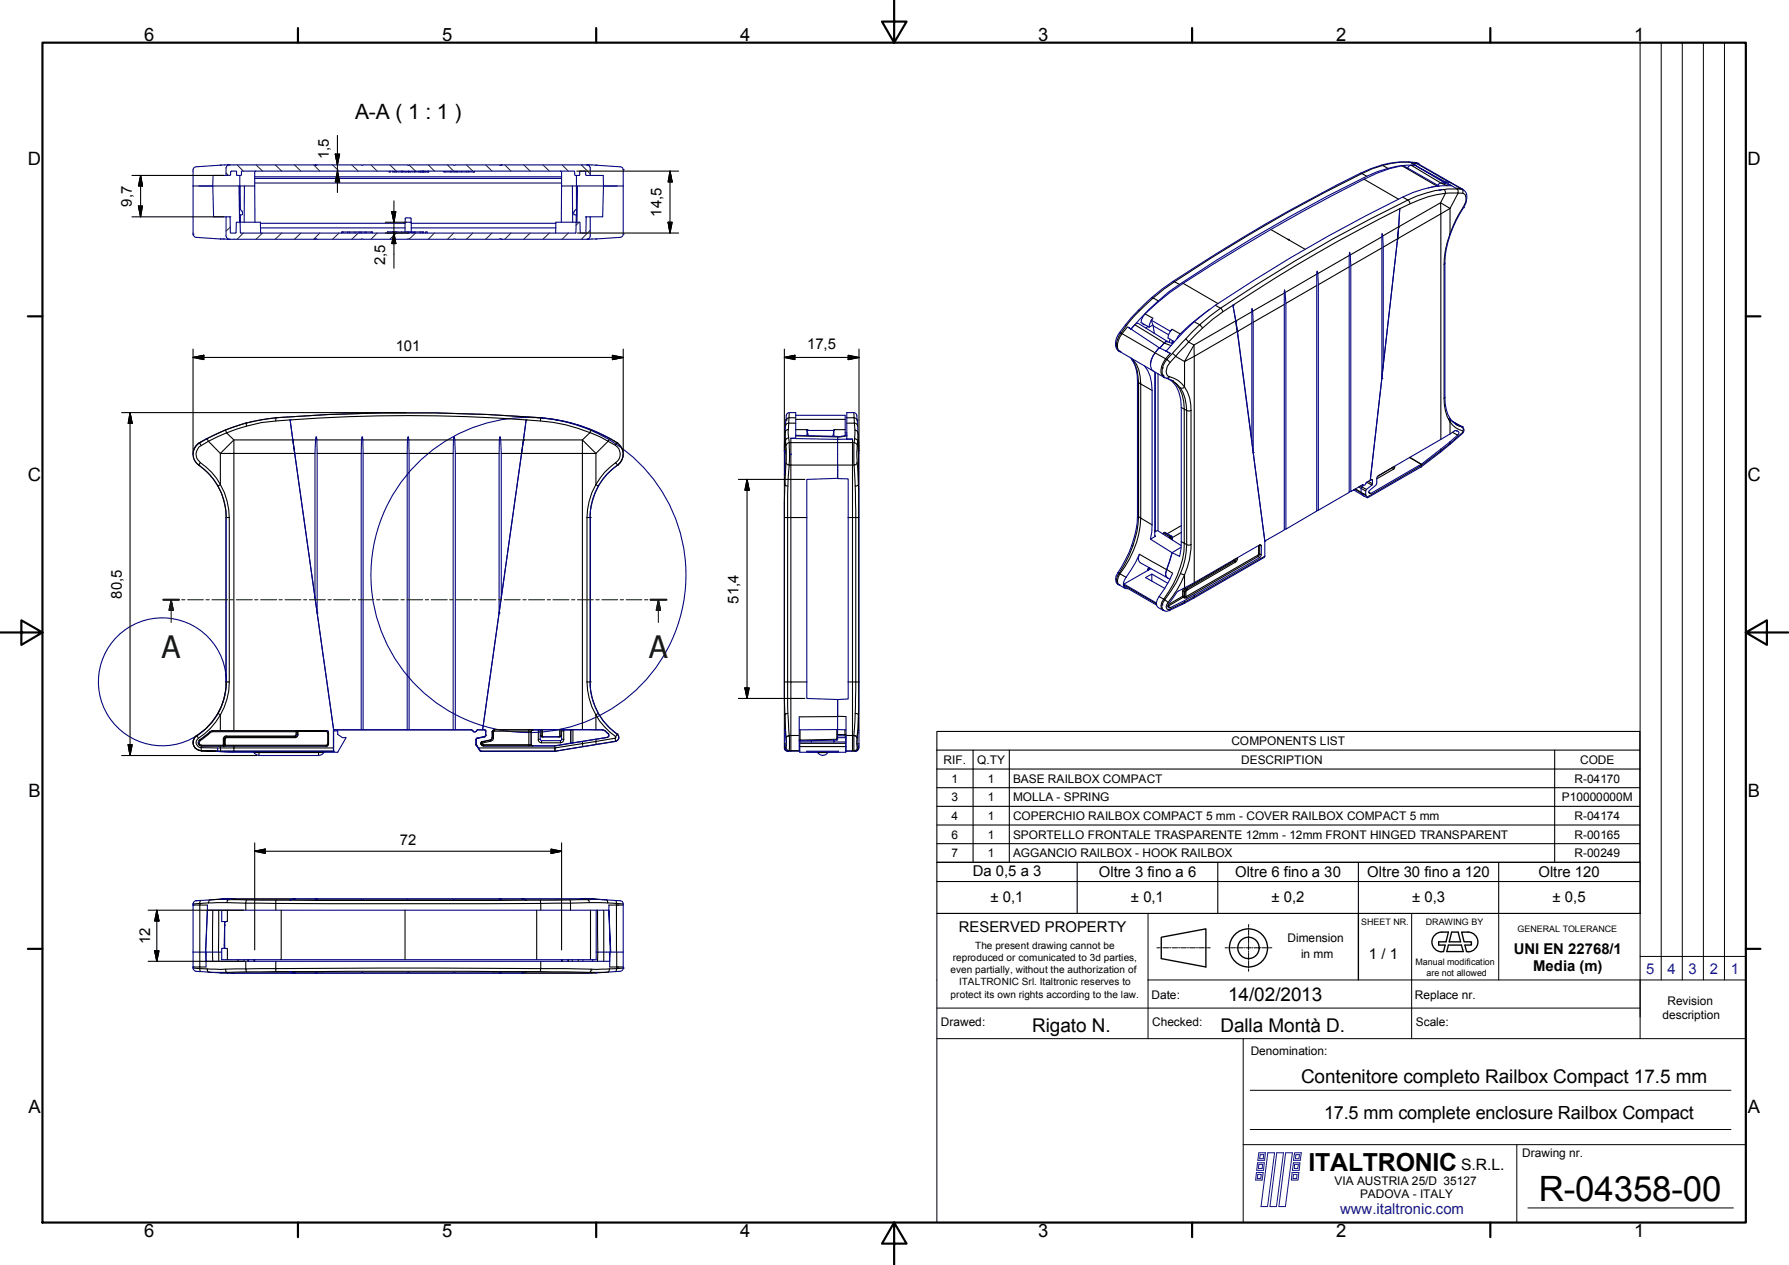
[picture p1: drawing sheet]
<svg xmlns="http://www.w3.org/2000/svg" width="420mm" height="297mm" viewBox="0 0 420 297" stroke-linecap="round" stroke-linejoin="round" font-family="sans-serif">
<!-- layer: Spigoli tangenti visibili(ISO) -->
<g fill="none" stroke="#000" stroke-width=".25">
<path d="M324.4 38.8h.3M324.7 38.8l-2.4 .8-2.5 1.2-.3-.1M324.7 38.8l1.2 .7M327.5 38.1l.3 .1M329.2 38.9l8.2 4.8M330.7 38l.2 .1M331.4 38.8l7 4.2 1.5 .6M331.5 38.3l1.2 .1M332.3 38.1l.2 .1M332.5 38.2l-1.6-.1a16.3 16.3 0 0 0-6.2 .7M332.5 38.2l.2 .2M332.5 38.2l.4 .1"/>
<path d="M332.7 38.4l.5 .1M332.7 38.4l7.7 4.4M298.4 53.9l8.1 4.6M302.6 56.3h.1M316.9 60l-7.4 4.2M320.4 42.1l8.1 4.7M321 41.4l-1.2-.6a375.7 375.7 0 0 0-44 25.4l-.3-.1M324.5 55.6l-7.4 4.3M324.5 58.2l-7.3 4.2M328.2 56.1h.1M328.5 53.3l-.3 2.8M328.5 53.3h.1"/>
<path d="M331.2 47.9l-.3-.7-.3-.2a340 340 0 0 0-44 25.4l.6 .8M338.3 47.6l1.2-2.2a28.1 28.1 0 0 0-10.8 3.6 345 345 0 0 0-43.9 26l-2.4 2.1-3.3 3.2M338.3 47.6l-13.6 7.8M338.3 47.6l.1 2.6M338.3 47.6l2.3 1.3M338.4 50.2l-13.5 7.8M338.4 50.2v53M340.6 54.9a20.2 20.2 0 0 0-1.4 7.2M340.6 48.9v6M340.6 48.9l-2.2 1.3M340.6 42.8l2.4 1.4M340.7 54.8l-.1 .1"/>
<path d="M341.9 44.2h1.1M342.1 44.4l.3 .2 .1 .7-3 .1-.3-.9M343 44.2l.4 .2M343 44.2l.3 .2M343.3 44.4l.2 .2v.8a1.53 1.53 0 0 1 .7 2.1l-.5 1.1M343.3 44.4a22.5 22.5 0 0 0-12.7 2.6l-1.2-.7M343.3 44.4l.4 .2M343.5 45.4l-1-.1-1.9 3.6M343.7 48.6a25.6 25.6 0 0 0-3.1 6.3M343.7 48.6v.2M262.9 78.2h.4M263.3 78.2l-.5 .6a3.4 3.4 0 0 0-.3 3.4l.3 .3"/>
<path d="M263.3 78.2l.2 .1M263.5 78.3a4.2 4.2 0 0 0-.9 3.9l.5 .4M263.5 78.3l10.2 6M264.3 76.3l.3 .1M264.8 76.8l-1.3 1.5M266.5 76.2l6.9 4.3M267.7 72.9l-2.5 2.7-1.9 2.6M268.9 73.7l1.9 1M270.4 69.9l.4 .1-3.1 2.9h-.4M275.1 77.5v.1M275.3 77.3l1.9 1.1M277 66.8l-1.2-.6-2.5 1.7-2.5 2.1 1.2 .7"/>
<path d="M277.9 66.5l8.2 4.8M278.4 79.6l-3.1 3.4 .8 .7M280.5 75.6l1.2 .6-3.3 3.4 .7 .7M285.4 71.7l1.2 .7-4.9 3.8 .7 .9M290.2 75.4l-9.8 5.6-1.3-.7M290.2 75.4l.4 2.4M290.6 77.8l-10.1 5.9M294 73.2l-3.8 2.2M294 75.9l-3.4 1.9M301.6 68.8l-7.4 4.3M301.6 71.5l-7.3 4.2M309.2 64.4l-7.4 4.3"/>
<path d="M309.2 67l-7.2 4.2M316.9 62.7l-7.3 4.2M339.2 62.1v31.5M339.3 61.8l-.1 .3M57.7 99.4h.1M57.7 99.4l-4.7 1.6 .2 .6M64.8 98.1h.1M64.8 98.9v-.8a406.8 406.8 0 0 1 62.2 0l-.1 .8M64.8 98.1l-3.6 .5-3.5 .8 .2 .7M127 98.1h.1M127 98.1a40.2 40.2 0 0 1 17.8 5.8M184.5 98.9l.4-.7 .4-.1-.1 1.3h1.7"/>
<path d="M185.4 96.9l-.1 1.2h1.6M186.9 98.5h11.6M200.5 96.9l.1 1.2h-1.7M201.4 98.9l-.4-.7-.4-.1 .1 1.3h-1.8M262.8 82.5h.1M265.7 84.1a9 9 0 0 1 1.7 5.7l-.3-.3M265.9 84.5l.2 .1M266.1 84.4a8.2 8.2 0 0 1 1.8 5.8l2.7 1.5M273 86.4h.1M273.4 80.6l1.6 .5M273.7 84.3a4 4 0 0 0-.8 3.8l.4 .5M273.7 84.3l.3 .1a4.3 4.3 0 0 0-1 3.6l.6 .7"/>
<path d="M274.6 88.4a5.9 5.9 0 0 1 3.6 2.5M274.6 88.4l-.2 .4h-.4M274.8 83l-1.1 1.3M275.1 89.3a7.3 7.3 0 0 1 3 6.8l-.7-.4M275.3 83l-1.3 1.4 .8 .7M275.3 89.4l1.9 1.7h.7l.3-.2M276.1 83.7a5.7 5.7 0 0 0-2.2 3.5 1.17 1.17 0 0 0 .7 1.2M276.1 83.7l2.1 1.2v6M277.2 91.1a10.1 10.1 0 0 1 1.5 5.3l.3 .1 .7-.1M278.2 90.9a9 9 0 0 1 1.5 5.5M279.1 80.3l-3 3.4M279.7 96.4v31.5"/>
<path d="M280.4 81l.1 2.7-2.3 1.2zM280.5 83.7v53.1M339.2 93.6a9.7 9.7 0 0 0 1.4 5.4M339.3 93.3l-.1 .3M340.2 98.4h.1M340.6 99a5.7 5.7 0 0 0 3.1 2.3l-.2 .2M340.6 99v2.9M340.6 98.3v.7M341 98.9l2.1 1.2-1.2-.5M342 99.7l1.3 .6M46.7 109.2a14.9 14.9 0 0 1 4.5 5l.6-.4M46.7 109.2h.1"/>
<path d="M46.9 103.9a3 3 0 0 0-.2 5.2l.4-.5M46.9 103.9h.1M47.1 108.6a14.4 14.4 0 0 1 4.7 5.2M48.6 103l-1.7 .9 .3 .7M49 103.6l-1.8 1a2.36 2.36 0 0 0-.1 4M49 103.6l2.8 2.9M51.2 114.2a15.4 15.4 0 0 1 1.9 7.3M51.8 106.5l3.1-3.2v3.2h19.1M51.8 113.8a16.2 16.2 0 0 1 2 7.7M51.8 106.5h3.1v65.1M51.8 106.5v7.3M53 101l-4.4 2 .4 .6"/>
<path d="M53.2 101.6a41.6 41.6 0 0 1 14.9-3 369 369 0 0 1 61.8 .6l2.9 .5 5.8 1.9-1.8 1.7 3.2 3.2 2.8-2.9 1.7 1M53.2 101.6l1.7 1.7h13.9M53.2 101.6l-4.2 2M68.8 103.3h.1M68.8 103.3h5.3M68.8 103.3l.4 3.2M69.2 106.5h.1M74.4 103.3h10.5M74.5 106.5h10.3M85.2 103.3h10.5M85.3 106.5h10.3M96 103.3h10.5"/>
<path d="M96.1 106.5h10.3M106.8 103.3h10.5M106.9 106.5h10.3M117.6 103.3h5.3M122.5 106.5h.1M122.9 103.3h.1M122.9 103.3h13.9v3.2h-19.1M122.9 103.3l-.4 3.2M138.8 100.9l-.2 .7 2.4 1 1.8 1 .3-.7M140 113.8a16.2 16.2 0 0 0-2.1 7.7M140 113.8v-7.3h-3.2v64.8M140 113.8l.5 .3a19.1 19.1 0 0 0-1.9 7.4"/>
<path d="M140 113.8a15.1 15.1 0 0 1 4.6-5.2l.4 .7a14.5 14.5 0 0 0-4.5 4.9M144.8 103.9h.1M144.8 103.9a3.2 3.2 0 0 1 .2 5.4M144.8 103.9l-.3 .7a2.41 2.41 0 0 1 .1 4M145 109.3h.1M184.2 111.4h.1M184.2 105.7h.1M184.3 110.9v.5M184.3 106h.1M184.3 106.3h.1M184.3 110.9h.1M184.3 111.3h.1"/>
<path d="M184.3 105.8v-.1v.3M184.3 106v4.9M184.3 111.4h.1M184.3 102.9v10.9l.4-5.6-.2-4.7M184.5 100.1l.3-.7h.4v1.4M184.5 103.5l-.1-1a1.18 1.18 0 0 1 .8-1.7l-.1 1 .3 2.1M184.5 103.5l-.2 2.5M185 114.2l-.6-.2-.1-.2-.1 7.7M185.2 102.8l-.4 .1-.3 .6M185.4 103.9l-.4 .2-.4 .5M185.4 103.9v5.3l-.4-.1-.4-.5M185.7 102.9v1h-.3"/>
<path d="M186.9 102.3l9.8 .3M186.9 100.9h2.6M195.9 100.9h2.6M198.9 102.3l-2.2 .4M200.2 103.1v.8h.4v5.3l.6-.3 .1-.3M200.7 103l-.1 .9 .4 .2 .4 .5M200.8 101a.93 .93 0 0 1 .7 1.2l-.1 1.4v-.3l-.7-.3zM200.9 114.2l.1 7.3h-.8v38.6h1.5M201.3 108.6l.3 5.2M201.4 103.6l-.2 2.4 .1 2.6M201.4 100.1l-.4-.7h-.3l.1 1.6M201.4 103.6l.2 2.9h.1"/>
<path d="M201.6 113.8l-.7 .4-.3-5h-14.9v-5.3h14.5v17.6h-1M201.6 113.8l.1 7.7M201.6 103.3v10.5M318.2 114.9l2.6 1.4M318.3 114.8l2.4 1.4M319.1 114.3l1.6 1M319.5 114.1l1.4 .8M320 113.8l.2 .1M321 113.2l1.2 .7M321.4 113l.9 .6M321.4 115.6l.5 .3M322.1 112.6l.2 .1"/>
<path d="M327.1 109.8l.2 .4M327.1 109.8l-3.6 2.1M327.1 109.7v.1M327.2 109.7l-.1 .1M327.3 110.2l-4 2.2M327.4 109.5l.1 .3-.2 .4M331 107.4l2.8 1.6M331.1 107.4l2.7 1.6M333.8 109.3l-.2 .4M333.8 109.3l-12.7 7.4M333.8 109.3h.1M333.8 109.3v.4"/>
<path d="M338.4 105.5v.3l-4.6 3.5M340.5 104.4l.1-.3-2.2 1.7-.1 .4M341.1 101.5l1.2 .7M343.2 100.1l.1 .2M343.3 100.3l.3 .2v.7M343.3 100.3h.2M343.5 101.5l-2.9 2.6v-.4M343.5 101.5v.3M53.1 121.5h.1M53.8 121.5h-.7v38.6M53.8 121.5v38.6M137.9 121.5h.7v38.6h-.7"/>
<path d="M137.9 121.5v38.6M138.6 121.5h.1M185 121.5h.7v38.6h-.7zM189.5 121.5h-3.8v-12.3h-.3l-.4 6.7v5.6h-.8v38.6h.8M201.7 121.5h-.7v40.7l-.5 10.5M201.7 121.5v38.6M262.5 134.5l.3 .1M262.8 134.6a1.95 1.95 0 0 0-.2 2.6M262.8 134.6l.2 .1M263 134.7a2.03 2.03 0 0 0-.2 2.6M263 134.7l1.5 .9M264 137.4l7.6 4.4"/>
<path d="M265.8 128l.3 .2M267.1 121.1l.3 .2M267.4 121.3a26.1 26.1 0 0 1-4.6 13.3M267.4 121.3v-31.5l.5 .4v31.5M267.4 121.3l.5 .4M267.6 130.2l6.4 3.6M267.9 121.7a22.2 22.2 0 0 1-4.9 13M267.9 121.7l2.7 1.5M269.6 133.8v.2M269.6 133.7v.1M269.8 133.3l-.2 .5M269.8 133.3v.1"/>
<path d="M269.9 133.3h-.1M270 133.3l-.3 .2M271.2 125.8l.2 .1M271.2 124.5l.1 .1M273.2 125.1l1.6 1M273.5 125l1.5 1-.2 .1M274 133.7l1.4 .9M274.8 126.1l.2 .1v.3h-.1M274.8 126.1l-.2 .2M275.2 125.9l-.2 .1 .3 .3M275.3 126.3l-.3 .2M275.3 126.3v.4"/>
<path d="M275.3 126.2v.1M277.2 134.7l1 .3M277.4 123.4l-3.3 1.9M277.4 125l-2.1 1.2M277.4 127.2l.7 .4M277.7 138.8v1.2l-3.3 2M278.1 138.2l-.4 .6M278.1 138.8l.2 .1v1.2l-.2-.1zM278.1 127.6a22.9 22.9 0 0 1-4.8 13.1M278.1 127.6v-31.5l.6 .3v31.5M278.1 127.6l.6 .3M278.2 135a43.9 43.9 0 0 1-4.3 7.2 .62 .62 0 0 0 .1 .7 .62 .62 0 0 0 .8 .2"/>
<path d="M278.2 135v3M278.3 138l.1 .2-.3 .6h-.4M278.6 138.4l.2 .2M278.6 138.4l-.3 .5h.2M278.7 127.9a20.6 20.6 0 0 1-5.1 12.9M278.7 127.9l.3 .1 .7-.1M278.8 138.6l-.3 .3M279.7 127.9a19.2 19.2 0 0 1-1.5 7.1M290 131.7l.1 .3M290 131.7l-.2-.1-11.4 6.6 .2 .2M290 131.7l-11.4 6.7M290.1 131.3l-.3 .3-.1-.1"/>
<path d="M290.1 132l-11.3 6.6M290.3 131.2h.3M290.3 131.2l-.3 .5M290.3 131.1v.1M290.6 131.2l-.1 .4-.4 .4M290.6 131v.2M295.3 130.4l-16.8 9.7v-1.2M295.6 130.1l-.3 .3M295.6 130.1h.2l-.1 .3-.2 .3-.2-.3M295.6 128.1v2M295.8 127.9h.1M295.8 130.9l-.3-.2-16.8 9.7"/>
<path d="M296.2 128.1l-.4-.2v2.2l.4 .2M297.1 130.6l-16.6 9.5v-.4M272.2 140.1l1.1 .6M273.3 140.7a1.87 1.87 0 0 0-.3 2.5M273.3 140.7l.3 .1M273.6 140.8a1.71 1.71 0 0 0-.3 2.6M273.6 140.8l.7 .7M274.3 142.4h.1M274.8 143.1l-.2 .3M277.7 140h.4l-.2 .3zM278.1 140.4l.2-.3h.2l.2 .3M278.1 140.4l-.2-.1-3.6 2.1 .6 .3"/>
<path d="M278.1 140.4h.6M278.2 141.4l-3.4 1.7M278.2 141.4l-.1 .3M278.2 141v.4M280.4 140.4l.1-.3-2.3 1.3M46.2 172.7a1.94 1.94 0 0 0-.8 2.1 1.94 1.94 0 0 0 1.8 1.5M46.2 172.7a1.88 1.88 0 0 0-.8 2.1 1.88 1.88 0 0 0 1.8 1.4v-.6M46.2 172.7h.1M46.2 172.7l.4 .6M46.9 173.7a.79 .79 0 0 0-.3 .9 .79 .79 0 0 0 .7 .6M46.9 173.7l.2 .2-.3 .3v.3l.2 .4 .4 .1M46.9 173.7h.1"/>
<path d="M47.2 175.6h4.6v.8M47.2 176.3l4 .1zM47.2 176.3h.1M47.4 175v.2h5.1M49.3 171.9l-2.3 1.8M49.4 172l-2.3 1.9M50 171.6v.2h19.5v-.2l.3 .2M50 171.6l-.7 .3 .1 .1 .6-.2M50 171.6h.1M51.2 167.5l.6 .4M51.2 176.4h27.2M51.8 175.2v.4h3.1v.8"/>
<path d="M51.8 167.9a16.6 16.6 0 0 1-5.4 5.7 1.19 1.19 0 0 0-.2 1.3 1.19 1.19 0 0 0 1 .7M51.8 167.9v3.7M52.5 173.5v1.5h-5.1M52.5 175.2h.4M52.5 175.2h.1M52.5 173.5h.1v1.5v-1.5M52.6 175h.3v.2h23.7M52.6 175l-.1 .2M52.6 175h-.1v.2M52.6 173.5h.3M52.9 173.5v1.5h23.7M53.1 160.1a14.6 14.6 0 0 1-6.9 12.6"/>
<path d="M53.1 160.1h.1M53.1 160.1h.7M53.1 172.8a.66 .66 0 0 0-.6 .7M53.1 173.2l-.2 .3M53.1 173l-.3 .2-.2 .3M53.1 172.8v.2h16.2v-.2M53.1 173.2v-.2h16.2v.2M53.1 173h.1M53.1 172.8h16.2M53.1 173.2h16.2M53.8 160.1a14.5 14.5 0 0 1-2 7.8M54.9 175.2v.4h23.4"/>
<path d="M60.8 176.6l-1.2 .1M60.8 177.4v-.7h14v.7M69.3 173h.1M69.5 172.5l-.2 .3M69.5 171.8h.3v.7h-.3zM69.6 171.6h-19.6M69.6 171.6h.4M69.6 171.6l.2 .2 .2-.2M69.8 171.8h.1M69.8 172.5l-.5 .5M69.8 172.5h.1M70 171.6h6.6"/>
<path d="M70 172.5a.66 .66 0 0 1-.7 .7M74.8 176.6l1.3 .1M76.6 171.8h-6.6v.7h-.2v-.7M76.6 171.8l.4 .3M76.6 171.6l.4 .2 .2 .3M76.6 175.2h.1M76.6 171.6v.2M76.6 175v.2M77 174.7l-.4 .3M77 172.1v2.6M77 172.1h.2M77.2 172.1v2.6h-.2"/>
<path d="M77.2 174.7l-.2 .4-.4 .1M110.7 171.4h.1M111 171.6h.1M111.8 173.7h.1M111.8 174.8h.1M111.8 175h.1M111.9 171.6h.1M111.9 174.9v.1M112 173.3h.1M112 173.3l.1 .1M112.1 171.4h.1M112.4 175.6h17.9"/>
<path d="M112.8 176.4h17.6M112.9 174.7l.2 .3M113.1 174.2l.1 .3-.2 .1M113.1 174.2h.1M113.1 174.2l-.2 .2 .1 .3M113.4 174.7l-.2 .2 .3 .2v-.2h10.7v.2M113.4 174.7l.1 .2M113.7 171.4h.1M113.8 173h.1M114 172.6h.1M114 172.6l.1 .1M114.1 171.6l-.1 .1"/>
<path d="M115.3 174l-2.1 .5 .2 .2M115.3 174l-.1-.2-2.1 .4M115.6 173.2l.3 .1M115.9 173.3l-.1 .5-.5 .2M115.9 173.3v-1.4h-.3v1.4l-.1 .3-.3 .1M116.1 171.3v.4h8.1v-.3M116.1 171.7l-.2 .2M124.2 171.4h.8M124.2 175.1l-10.7 .1M124.2 175.1h.8M124.2 171.4h-8.1l-.5 .4M124.8 171.8v3"/>
<path d="M125 171.4h.1M125 171.4l-.3 .3h-.5v3.2l.5-.1 .3 .3M125 175.1h.1M126.4 173.6a.76 .76 0 0 0 .8 .8M126.4 171.4v2.2M126.4 171.6h.5M126.4 173.6h.5M127.1 172.7l.2 .3M127.1 171.4v1.3M127.1 172.7l-.1 .1M127.2 174.4h4.4M127.2 173.9v.5"/>
<path d="M127.3 173h4.2M127.4 171.4l-.1 1.6M130.2 175.1v.1M130.3 175.6h.1M130.3 176.4h.1M130.3 175.1v.1M130.3 175.6v.8M130.4 176.4h.1M131.4 171.4v1.6l.4-.3M131.6 173.9v.5M131.8 171.4v1.3M131.8 172.7v.1"/>
<path d="M131.9 171.6h.5M131.9 173.6h.5M132.4 173.6a.76 .76 0 0 1-.8 .8M132.4 171.4v2.2M134 171.4v3.1M134.6 171.4v3M136.8 174.1v.5l-6.5 1M137.9 160.1a16.2 16.2 0 0 0 2.1 7.8M138.6 160.1a16.3 16.3 0 0 0 1.9 7.5l-.5 .3M138.6 160.1h.1M140 174.1l-3.2 .5 .1 .7-6.5 1.1-.1-.8M140 174.1v.7l-3.1 .5"/>
<path d="M140 167.9a15.7 15.7 0 0 0 4.6 5.1l.1 .2-.2 .1M140 167.9v3.5M140 173.6v.5M140.5 167.5l1.2 1.8 1.6 1.7 1.7 1.4M141.5 171.4h.1M142.2 171.6v.1M142.6 173.2h.1M142.8 172.3h.1M144.5 173.3l.1 .7M144.5 173.3l-4.5 .8M144.6 174l-4.6 .8M144.6 174v.1"/>
<path d="M145 172.4h.1M145 172.4l.3 .4 .1 .5-.4 .5-.4 .2M145 172.4l-.4 .6M184.2 160.1l.1 7.8 .1-.2 .6-.2M184.2 175.6l.5 .7 .3 .1M184.2 174.7h.5M184.2 171.9h.3M184.3 171.4v-3.5l.4 5.4v-.3l.7-.3v3.6M184.3 175.2v.4h.3M184.7 173.3l-.1 2.2a.83 .83 0 0 0 .8 .8M185 160.1v5.7l.4 6.9h.3v-12.6h3.8M185 172.8h.1"/>
<path d="M185.4 176.3l-.3 .1M187.7 176.3h-2v.1M187.7 172.7h-2v3.6h-.3M187.8 175.3h10.8M187.8 174.5h10.8M187.9 173.8h.1M187.9 171.4v2.4h-.2M187.9 173.8l-.2 .2M192 176.7h2.4M196.5 171.3v2.3l-8.6 .2M196.7 168.3h-9M196.7 173.6h-.2v.2"/>
<path d="M196.7 172.5h1.7v.3M196.7 168.2l2 .1M198.4 171.3v1.2h.3M198.6 173.7h.1M198.6 173.3h.1M199.2 160.1h1v12.6h-1.5M200.5 172.7l.1 3.6 .4-.1 .4-.6M200.5 172.7l.7 .3 .1 .3M200.5 172.7h-.3v3.6h-1.5M200.8 172.8h.1M200.9 167.5l.7 .4M201.2 173.1h.1"/>
<path d="M201.3 174.7h.4M201.4 175.6h.2a.7 .7 0 0 1-1 .7l-.4 .1M201.4 172.1h.3M201.6 175.2v.4h.1M201.6 167.9l-.4 6 .2 1.7M201.6 167.9v3.7M201.7 160.1l-.1 7.8M45.3 212.5h1.6v14.6h-1.6M47.2 211.4l-.1 .1-.2 .6-1.6 .2M49 212l-2.1 .1v.4h1.8M50 213.7v12M51.4 213.7l-.1 9.9"/>
<path d="M51.8 211.1h3.1l-5.6 .2-.3 .7M52.6 211.1h.1M53.4 213.7v2.6M54.9 211.1h13.8M54.9 211.1h.1M54.9 211.1h-2.8M54.9 211.1h.3M57.7 213.7v-1.6h7.1v1.6M57.9 211.3h-4.3l-.3 .6-4.3 .1M64.8 211.4l-6.9-.1-.2 .8-4.4-.2M66 213.7v11.6M68.7 211.1h.1"/>
<path d="M68.7 211.1h5.4M69.2 211.1h.1M74.4 211.1h10.5M85.2 211.1h10.5M95.1 213.7v11.6M96 211.1h10.5M106.8 211.1h10.5M117.6 211.1h19.2l1.3 .2-14.5 .1M122.6 211.1h.1M123 211.1h.1M123.6 211.4h-58.8v.7h62.2v1.6M126 213.7v11.6"/>
<path d="M126.9 211.4l.1 .7h7M133.8 211.3l.2 .8M134 212.1v1.6M136.3 211.1h3.7M136.8 211.1h.1M136.8 211.1h2.6M138.4 211.9l-.3-.6 2.4-.1 2.1 .2 .1 .6M138.7 213.7v11.6M138.9 211.1h.1M140.3 213.7v12M141.8 213.7v12M142.7 212l-8.7 .1"/>
<path d="M142.7 212l2.1 .1M144.5 211.4l.2 .1 .1 .6M144.8 212.1v.4h-1.8M144.8 212.1l1.6 .2M145 212.5h.2M145.3 212.5h.1M146.4 212.5h-1.6v11.1M48.4 227.1h-1.5v.3l-1.6-.1M48.6 227.5l-1.7-.1 .2 .7h.1M51.4 223.6v2.1M51.8 228.5h3.1M53 227.6l-4.4-.1 .2 .6 .2 .2h4.2"/>
<path d="M53.2 228.3l11.6-.2h44.9l23.1 .1 7.2 .3M53.2 228.3l15.6 .2M53.4 222.7v2.6M55.9 225.3v.4M57.3 225.3v.4M57.7 225.7v1.8l-4.7 .1 .2 .7M58.2 225.3v.4M59.6 225.3v.4M64.8 228.1v-.7l24.8-.1 37.4 .1-.1 .7M64.8 225.7v1.7l-7.1 .1 .2 .7M68.8 228.5h.1M68.8 228.5h5.3"/>
<path d="M69.2 228.5h.1M74.4 228.5h10.5M85.2 228.5h10.5M96 228.5h10.5M106.8 228.5h10.5M117.6 228.5h5.3M122.5 228.5h.1M122.9 228.5h.1M122.9 228.5h13.9M127 225.7v1.7l13.1 .2 3-.1M132.1 225.3v.4M133.5 225.3v.4"/>
<path d="M134.4 225.3v.4M135.8 225.3v.4M138.8 227.8h.1M143.1 227.5l-.1 .6-1.1 .2h-3.3l.2-.3v-.4M144.8 227.4l-.3 .7M144.8 223.6v3.5h-1.6M144.8 227.4l-1.7 .1M145 227.1h.2M145.3 227.1h.1M146.4 227.1h-1.6v.3M146.4 227.3l-1.6 .1"/>
</g>
<g fill="none" stroke="#000080" stroke-width=".25">
<path d="M329.2 38.9l-2.9 .7-3 1.1a401.4 401.4 0 0 0-48.5 27.9l-3 2.4-3.3 3.3-.5 1.4 1.9 1.1M329.8 39l8.1 4.7-2.4 .4M331.5 38.3l.8 .5M332.3 38.8h.1M332.3 38.8a22.7 22.7 0 0 0-11.3 2.6 365.6 365.6 0 0 0-46.6 27.2 61.2 61.2 0 0 0-8.8 8.7M332.3 38.8h-1.1l-.6 .7M332.3 38.1h.1M332.3 38.1a21.6 21.6 0 0 0-12.8 2.6 387.1 387.1 0 0 0-46.6 27.2 41.5 41.5 0 0 0-10.6 11.4 2.53 2.53 0 0 0 .5 3.2M332.3 38.1l.6 .2M332.9 38.3h.1M332.9 38.3l.3 .2M333.2 38.5h.1"/>
<path d="M333.2 38.5l7.5 4.3M300 54.8h.1M302.4 56.2h.1M302.6 56.3h.1M328.2 56.1h.1M328.2 56.1l-3.3 29.6M328.5 53.3l-.3 2.8M328.5 53.3h.1M328.7 49h.1M328.7 49l-.2 4.3M337.9 44.6h.1M338.1 44.6h.1"/>
<path d="M338.4 44.6h.1M339.3 43h-.9l-.4 .1-.4 .4M339.3 43l1.6 .6M339.5 42.7l-7.2-3.9 7 4.2h-.5M339.5 42.7l1.4 .3 2.5 1.4a1.94 1.94 0 0 1 1 2.6l-.7 1.8M339.5 42.7l-.2 .3M339.5 42.7l1.4 .9M340.9 43.6a22.2 22.2 0 0 0-11.5 2.7 348.2 348.2 0 0 0-46.4 27.2 56.7 56.7 0 0 0-9.1 9M340.9 43.6l1 .6M343.7 48.8h.1M343.7 48.8a25.4 25.4 0 0 0-4.4 13v31.5a7.1 7.1 0 0 0 2.7 6.4M262.9 78.2h.1"/>
<path d="M265.6 77.3h.1M265.6 77.3l.9-1.1 .5-.3h.3l6.9 4.3M265.6 77.3l-.8-.5 .8 .5M265.6 77.3l6.6 4.3M268.3 75.9l.2 .3h.4M269.6 76.6l-.5 .4M270.4 75.2l-.5 1.6M270.4 75.2l.4 1.3M270.4 75.2l4.4 2.6M270.8 74.7l-.4 .5M270.8 76.3l-.9 .5M270.8 76.5l.2 1.7"/>
<path d="M270.8 76.5l3.6 2.1M274.8 79.6l-.2 .8M274.8 77.8h.1M275 77.6l-.6 1.2-.1 .6 1.5 .8M275 77.6v.1M275 77.6l-.2 .2M275.1 77.5l.2-.2-.3 .3zM275.3 79.9l-.1 .7M275.4 80l-.1 .7M284.1 72.6a45 45 0 0 0-7.4 6.4l-.3 .6M289.6 71.7h.1M290.2 75.4l6.9 51.6"/>
<path d="M290.3 75.4l.3 2.4M290.6 77.8h.1M290.6 77.8l3.4 25.8M294 72.5l.2 .6 .1 2.6v30.6l-.3-2.7zM57.7 99.4a45 45 0 0 0-9.3 3.7M64.7 98.1l-3.1 .4-3.9 .9M64.8 98.1a393.1 393.1 0 0 1 64.8 .3 38.7 38.7 0 0 1 15.7 5.8 3.2 3.2 0 0 1-.3 5.1M68.1 98.6h.1M123.6 98.6h.1M123.6 98.6l-.7 4.7M184.6 98.6l-.3 4.3M184.7 97.6a.76 .76 0 0 1 .7-.7h1.5v6.1l13.3 .1"/>
<path d="M186.9 97.5h11.6M201.2 97.6a.76 .76 0 0 0-.7-.7h-1.6v6.2M262.8 82.5h.1M262.8 82.5l.3 .1M263.1 82.6h.1M263.1 82.6l7.7 4.5M265.6 84.1a8.5 8.5 0 0 1 1.5 5.4v31.6a27.2 27.2 0 0 1-5 14.1 1.49 1.49 0 0 0 .7 2.1M268.8 85.9a8.6 8.6 0 0 1 1.8 5.8v31.5l-.1 1.7-.3 1.7 5.1 3.2M270.8 87.1l2.5 1.5M271.2 87.4v38.4l.2 .1-1.2 .7M271.3 87.4v37.2l-.1 .3 .6-.3 5.6 3.5M272 87.8v36.8"/>
<path d="M272.2 81.6h.1M272.2 81.6a6.2 6.2 0 0 0-2 4M272.2 81.6a5.8 5.8 0 0 0-1.9 4.5l.1 .6 .4 .4M272.2 81.6l1.6 .8M273 88.1h.1M273.1 88.3h.1M273.3 88.6h.1M273.3 88.6l2 .8M273.8 82.4l1 .6-.9-.5M273.8 82.4l.1 .1M274 88.8h.1M274.2 88.9h.1"/>
<path d="M274.3 80.2l-.2-.1-.4 .1-1.3 1.5M274.3 88.9a5.9 5.9 0 0 1 3 4.9l.1 1.9v33.2l-.3 1.8-1.8-.9M275.3 89.4h.1M275.4 80.7l-1.6-.5-1.4 1.5M275.6 80.1v.3M324.5 88.8h.1M324.5 88.8l-2.7 24M324.9 85.8v-27.8l-.2-2.6-.2-.6v34M324.9 85.8l-.4 2.3M324.9 85.8l-.4 3M340.2 98.3h.1M340.2 98.5h.1"/>
<path d="M341 98.9l2.2 1.2M46.7 109.2a15 15 0 0 1 6.4 12.4M46.9 103.9a3.1 3.1 0 0 0-.2 5.3M46.9 103.9a3.1 3.1 0 0 0-1.6 2.7M48.2 103.2l-1.3 .8M48.3 103.2h.1M48.4 103.1l-1.5 .8M48.4 103.1h.1M48.4 103.1l-.1 .1M69.2 106.5h.1M74.2 102.5l.2 .8 .1 3.2v37.4l-.5-3.5v-33.9zM117.4 102.5l.2 .8 .1 3.2v33.9l-.5 3.5v-37.4z"/>
<path d="M122.5 106.5h.1M122.5 106.5l-4.8 33.9M122.9 103.3h.1M122.9 103.3l-.4 3.2M143.2 103h.1M145 109.3a15 15 0 0 0-6.4 12.3M145 109.2v.1M146.3 106.2h.1M146.4 106.6l-.4 1.5-1 1.1M184.2 105.7v.2M184.2 105.7l.1 .2M184.3 106h.1"/>
<path d="M184.3 105.8v5.6M184.3 111.3l-.1 .2M185.9 106.6l-.2 .2M186.9 102.9h-1.2h1.2M186.9 102.2l9.8 .3M189.5 101.1h6.3v1.4M189.5 102.2h.2M195.6 102.2h.2M196.7 112.3l-7.2 .3v51.4l7.2 .3 2.5-.2v-51.7h-2.5M198.5 102.2h.4M198.5 101.6h.4M198.9 102.2l-2.2 .4"/>
<path d="M294.3 106.3h.1M309.6 119.8l-.4 .1M317.2 115.4l-.3 .1M317.9 115h.1M317.9 115l2.5 1.5M320 113.8l-2.8 1.6v-53l-.2-3.2-.1 .8v55.6l-7.3 4.2v-52.9l-.1-2.7-.2-.5-.1 56.3-7.2 4.3v-53.1l-.3-3.1-.1 56.3-4.5 2.6M320 113.8l.4 .2 .2-.2a2.17 2.17 0 0 1 1.5-1.2l.2 .1v1.1l-1.4 1.1-.2 .4v.9l.5 .6-.8-.3M320 113.8l.2 .2-.5 .7v1l.7 .8M321.2 113.1l-.5 .4M321.8 112.8h.1M323.5 111.9l18.1-10.7 .2-.1 .7 .2 .1 .6a78.5 78.5 0 0 1-8.8 7.1l-12 6.9-.4-.5 1.9-1.7zM327.4 109.6h.1"/>
<path d="M342 101.1h.1M343.2 100.1h.1M343.2 100.1l.3 .2M343.5 100.3h.1M343.5 100.3a.95 .95 0 0 1 0 1.5 109.5 109.5 0 0 1-9.9 7.9l-12.4 7.2M53.1 121.5v38.6M138.6 121.5v38.6M262.5 134.5h.1M262.8 137.3h.1M262.8 137.3l1.4 .9M264.2 137.8l7.5 4.3M269.8 133.4h.1"/>
<path d="M269.8 133.4l-.2 .5M269.9 133.3l-.1 .1M273.6 125l1.6 .9M274.8 136l-7-3.9a1.47 1.47 0 0 1-.2-1.9l-2 3.6a5.4 5.4 0 0 0-1.8 3.7l.2 .5 .4 .2h.5M275.2 125.9l.1 .9M275.3 129.8l-1.3 4a1.35 1.35 0 0 0 .3 1.9M275.3 129.8l-1.3 3.9a1.47 1.47 0 0 0 .2 2M275.4 134.6a34.6 34.6 0 0 1-3.6 6.2l-.2 .8 .1 .6 .3 .5 1.3 .7M276.5 138.9l4-2.1 15.3-8.9 .4 .2v2.2l-.4 .6-17.6 10.1-3.7 1.7-.2-.2v-.4zM277.4 128.5l-2.1 1.3M278.5 138.4h.1M278.6 138.4h.1"/>
<path d="M297.1 127v3.6l-.2 .3-16.5 9.5-5.8 3M297.1 127h.1M302 124.3h-.4M74 140.4l-5.2-37.1 9.6 68.1M74.5 143.9h.1M74.5 143.9l3.9 27.5M117.2 143.9h.1M117.2 143.9l-3.9 27.5M273 143.2h.1M273.3 143.4h.1M273.3 143.4l.6 .2 .7-.2M274.6 143.4h.1"/>
<path d="M277.7 141.7l-.1 .3M46.2 172.7a1.94 1.94 0 0 0-.8 2.1 1.94 1.94 0 0 0 1.8 1.5M46.9 173.7l2.7-2.1h.4h26.6l.4 .1 .2 .4v2.6l-.2 .4-.4 .1h-29.2l-.5-.1-.3-.5v-.5zM47.2 176.3l4 .1M51.1 175.6l.1 .8M51.2 176.4h27.2M53.1 160.1a15 15 0 0 1-6.8 12.6M59.5 176.6l.1 .1M59.6 176.7a1.24 1.24 0 0 0 1.1 .6M60.7 177.4h14.2M76.2 176.6l-.6 .6-.6 .1M78.3 171.4l.1 5"/>
<path d="M78.4 171.4h6.4v-64.9l.2-4 .2 .8 .1 3.2v64.9h10.3M78.4 171.4v5M78.4 176.4h.1M78.4 171.4h32.5a.59 .59 0 0 0 .5 .5 .59 .59 0 0 0 .6-.5h.2M78.4 171.4h.1M84.8 171.4h.5M95.6 171.4v-64.9l.2-3.7 .1-.3 .2 4v64.9h10.3v-64.9l.1-3.2 .2-.8 .2 4v64.9h3.8l.4 .2M95.6 171.4h.5M106.4 171.4h.5M111 171.6a.61 .61 0 0 0 .6 .2 .61 .61 0 0 0 .5-.4h1.9l.1 1.3-.2 .3-1.9 .5a2.15 2.15 0 0 0 .6 2.5l.2 .4M112 173.3l-.2 .4v1.1l1 1.6M112.8 176.4h.1"/>
<path d="M113.1 174.2l-.2 .2 .1 .3M113.3 171.4h.1M113.7 171.4h.3v.3v1.1l-2 .5M127 171.4h4.8l.1 .2-.1 2.2h-4.8l-.1-.2zM130.2 175.1h-5.2l-.2-.1v-3.5l2.2-.1v1.4l.3 .2h4.2l.3-.2v-1.4h2.2v3.1l-3.7 .6M134 171.4h.1M134 174.5h.1M136.8 174.1l-6.6 1.1h-16.7l-.4-.2-.2-.3M138.6 160.1a15 15 0 0 0 6.3 12.3M140 171.4l-23.9-.1-.4 .2-.1 .3-.2 1.7-.2 .2-2.1 .5M141.5 171.4a2.11 2.11 0 0 1 1.6 1.2l-.1 .4-.3 .2-2.7 .4M141.5 171.4h-7.5"/>
<path d="M141.5 171.4l.7 .3M142.1 171.7l.6 .6M142.8 172.3a.54 .54 0 0 1-.2 .9l-8.6 1.3M145 172.4l.3 .4 .1 .5-.4 .5-.4 .3-14.2 2.3h-17.6M184.2 171.4h.2l.1 .3 .2 2.4-.1 1.1h-.4M184.2 175.7a.76 .76 0 0 0 .9 .7M184.3 175.6l.4 .7 .4 .1M185.1 176.4h.6M187.7 173.8h.2M187.7 171.4h11M187.7 168.3v8.1M187.8 176.6h10.8"/>
<path d="M196.7 173.6l-.2 .2-8.8 .2M196.7 172.8h1.7M196.7 173.2h1.9M198.4 172.8l.3 .3M198.7 172.7v3.7M201 172.9h.1M201.5 175.6v.4l-.6 .4M201.7 175.7a.74 .74 0 0 1-.8 .7h-2.3M201.7 171.6h-.2l-.2 2.1v1.4l.4 .1M45.3 212.3h.1M45.3 212.5h.1M45.3 212.3l.1 15.3 .6 .5 5.8 .4"/>
<path d="M46 211.5h.1M46 211.5a.76 .76 0 0 0-.7 .8M46.6 211.4h.5M48.7 212.5v1.2M48.7 213.7l-.4 9.9M51.8 211.1l-5.8 .4M52.1 213.7v2.7l1.3-.1M52.1 211.1h.5M52.1 211.1h-.3M52.8 216.5h.1M52.8 217.2h.1M52.8 216.5l-.2 6.2"/>
<path d="M53.3 211.1h.2M55 211l-2.4 .1M68.1 211.4h.1M68.7 211.1h.1M68.7 211.1l-.6 .3M69.2 211.1h.1M69.2 211.1h-.5M74 211.1h10.8l.2 .1 .3-.1h10.3l.2 .1 .3-.1h10.3l.2 .1 .3-.1h10.8M74 211.1l.2 .1 .3-.1M74 211.1h-21.8M117.2 211.1l.1 .1 .4-.1M117.7 211.1h18.6"/>
<path d="M122.6 211.1h.1M122.6 211.1h.4zM123 211.1l.6 .3M136.3 211.1h.1M136.3 211.1h3.1h-.5M136.8 211h2.1M138.2 211.1h.2M139.4 211.1h.5M139.4 211.1h.1M140 211.1l5.7 .4a.74 .74 0 0 1 .7 1v11.1M140 213.7v11.6h-87.9v-2.6h.7v-6.3M143 212.5v1.2h-94.3"/>
<path d="M45.3 223.6h3M45.3 227.1h.1M46.6 228.1h.5M48.3 223.6h3.8M48.3 223.6l.1 3.5M48.5 223.6l-.1 2.1h94.8v1.4M51.8 228.5h.1M51.8 228.4l22.2 .1M52.6 221.9h.2M52.8 222.7h.6M53.3 228.5h.2M58.4 225.3v.4"/>
<path d="M59.8 225.3v.4M68.1 228.1h.1M68.8 228.5h.4M69.2 228.5h.1M74 228.5l.2-.1 .3 .1M74 228.5h10.8l.2-.1 .3 .1h10.3l.2-.1 .3 .1h10.3l.2-.1 .3 .1h10.8M117.2 228.5l.1-.1 .4 .1M117.7 228.5h19.1M122.5 228.5h.1M122.5 228.5h.4zM122.9 228.5h.1M123.6 228.1h.1"/>
<path d="M123.6 228.1l-.7 .4M131.9 225.3v.4M133.3 225.3v.4M136.9 225.3v.4M138.2 228.5h.2M139.2 225.3v.4M139.9 228.4l-3.2 .1M140 228.5h.1M140 223.6h3.1M143.1 223.6l.1 2.1 .1-2.1-.3-9.9 .4 9.9M143.1 223.6h3.3M146.4 227.3h.1"/>
<path d="M146.4 227.3a.76 .76 0 0 1-.7 .8l-5.7 .4M146.4 223.6v3.7"/>
<circle cx="124.1" cy="135" r="37"/>
<circle cx="38.1" cy="160.1" r="15"/>
</g>
<!-- layer: Spigoli visibili(ISO) -->
<g fill="none" stroke="#000080" stroke-width=".25">
<path d="M51.8 38.8l-5.8 .4a.76 .76 0 0 0-.7 .7v15.1M51.8 38.8h.1M53.8 38.7h.1M53.8 38.7l-2 .1M74 38.7l.3 .1 .2-.1h10.3l.2 .1 .3-.1h10.3l.3 .1 .2-.1h10.3l.3 .1 .2-.1h10.3l.2 .1 .3-.1M74 38.7h.1M74 38.7h-20.2l-.3 .1-.4 .6v1.8l1-.1 .1-.7 .2-.2h1.2l.1 1 1-.1v-.9h38.5v.2h.2v-.2h.9v.2h.2v-.2h7.8v.2h.2v-.2h6.7v.2M117.7 38.7h20.2l.3 .1 .4 .6v1.8l-1-.1-.1-.7-.1-.2h-1.3l-.1 1h-.9l-.2-1h-23.5v.2h-.2M117.7 38.7h.1M137.9 38.7h.1M137.9 38.7l7.8 .5a.66 .66 0 0 1 .7 .7M140 38.8h.1"/>
<path d="M146.4 39.9h.1M146.4 39.9v3.8M329.2 38.9l.6 .1M45.3 55l.1 .3 .6 .4 5.8 .4M45.3 55h.1M45.3 43.7h11M46.7 43.7h3.3M50 43.7l.2 7.2h2.9M51.8 56.1h.1M51.8 56.1l2 .1M53.1 41.2h-3.1v2.5M53.8 56.2h.1"/>
<path d="M54 50.9h.2M56.1 43.7l.2 8.5v-8.5M56.3 49l.7 .9v.5l-.7 .1M56.3 43.7h3.5M56.3 41.2v2.5M56.4 52.2h4.8v2.5M56.4 43.7l.1 5.5M56.5 50.5v1.7M57.4 43.7l-.1 8.5M59.8 43.7l.1 8.5M59.8 41.5h72.1M59.8 40.5v3.2"/>
<path d="M59.8 41.9h72.1M59.8 43h72.1M60.1 40.2l-.3 .3M61.2 52.4h33.9M61.2 53.5h33.9M74 56.2h.1M74 56.2l.3-.1 .2 .1h10.3l.2-.1 .3 .1h10.3l.3-.1 .2 .1h10.3l.3-.1 .2 .1h10.3l.2-.1 .3 .1M80.4 54.5l-.1 .2M80.5 54.5l-.1 .2h-23.8h-.1l-.1-2.5h-.9l-.1 2.5h-1.3l-.1-3.8h-.9v4.5l.4 .7 .3 .1h20.2M80.5 54.5v.2h6.7v-.2h.2v.2h7.8v-.2h.2v.2h.9v-.2h.2v.2h38.7l.1-2.5h.9l.1 2.5h1.3l.1-3.8h.9v4.5l-.4 .7-.3 .1h-20.2M80.5 54.5h6.7M81.7 54.5v.2"/>
<path d="M82.1 54.5v.2M83.4 54.5v.2M84.3 54.5v.2M84.6 54.5v.2M84.9 54.5v.2M85.7 54.5v.2M86 54.5v.2M87.4 54.5v.2M91.1 54.5v.2M91.2 54.5v.2M91.4 40.2v.2h.4v-.2M91.4 54.5v.2"/>
<path d="M91.8 54.5v.2M92.1 54.5v.2M92.2 40.2v.2h.8M92.3 54.5h.7M92.3 54.5h-1.3v.2M92.3 54.5v.2v-.2M92.5 54.5v.2M92.6 40.2v.2M92.7 54.5v.2M92.8 54.5v.2M93 54.5v.2M93 54.5h1.3"/>
<path d="M93 40.4h1.4M93 40.2v.2M93.3 54.5v.2M94.2 40.2v.2M94.3 54.5h.9M94.3 54.5v.2M94.4 40.2v.2h.2v-.2M94.9 40.2v.2h-.3M94.9 40.4h.3M95.1 51.4l.2-.2h1l.3 .2M95.2 51.4l-.1 3.1M95.4 54.5h.9"/>
<path d="M95.4 40.4h.9M95.8 54.5v.2M95.9 40.2v.2M95.9 54.5v.2M96.4 52.2l.2 .2M96.4 52.2h-1.1l-.2 .2M96.5 54.5h.3v.2M96.5 40.4h.9M96.5 51.4l.1 3.1M96.6 53.5h34M96.6 52.4h34M96.8 54.5h.4"/>
<path d="M97.2 54.7v-.2l.1 .2M97.3 54.5h.2M97.4 40.4h1.3M97.4 40.2v.2M97.5 54.5h1.2M97.5 54.5v.2M98.4 40.2v.2M98.7 40.4h.8M98.7 54.5h.8v.2M98.7 40.2v.2M98.7 54.5v.2M98.9 40.2v.2"/>
<path d="M99 40.2v.2M99.2 40.2v.2M99.2 54.5v.2M99.3 40.2v.2M99.4 40.4v-.2v.2M99.4 40.2v.2M99.5 40.2v.2M99.6 40.2v.2M99.9 54.7v-.2h.4v.2M99.9 40.2v.2M100.3 40.2v.2M100.5 40.2v.2"/>
<path d="M100.6 40.2v.2M100.7 40.2v.2h-1.2M104.3 40.2v.2M104.5 40.4h6.7M105.7 40.2v.2M106 40.2v.2M106.8 40.2v.2M107.1 40.2v.2M107.4 40.2v.2M108.3 40.2v.2M109.6 40.2v.2M110 40.2v.2"/>
<path d="M111.4 40.2v.2M117.7 56.2h.1M131.6 40.2l.3 .3M131.9 43.7h14.5M131.9 43.7l-.1 8.5M131.9 40.5v3.2M134.4 43.7l.1 8.5M135.3 50.5v1.7h-4.7l-.1 2.5M135.4 41.2v7.9M135.4 43.7v8.5l.2-8.5M135.4 49l-.7 .9v.5l.7 .1M137.5 50.9h.2"/>
<path d="M137.9 56.2h.1M138.6 41.2h3.1v2.5M140 56.1h.1M140 56.1l-2.1 .1M141.7 43.7l-.2 7.2h-2.9M141.7 43.7h3.3M146.4 55h.1M146.4 55a.76 .76 0 0 1-.7 .7l-5.7 .4M146.4 43.7v11.3M328.2 56.1l-6.4 56.7M289.6 71.7h.1M289.6 71.7l.7 3.7"/>
<path d="M289.6 71.7l.6 3.7M290.2 75.4h.1M290.3 75.4h.1M68.1 98.6h.1M68.1 98.6l.7 4.7M184.6 98.6h.1M184.7 97.6l-.1 1M198.5 97.5v4.8M201.2 97.6l.5 8.3v69.7M201.3 98.6h.1M68.8 103.3h.1M122.5 106.5l-9.2 64.9"/>
<path d="M184.2 105.8h.1M184.2 105.9v69.7M184.3 102.8l-.1 3M189.5 101h.1M189.5 100.9v.1v-.1M189.5 102h.2M189.5 101.1l.3 1.2M189.5 101v1.3M195.7 102h.1M195.9 100.9v.1zM195.9 101h.1M195.9 101l-.3 1.5"/>
<path d="M196.7 102.5v9.9M196.7 103.2h.1M196.7 109.2v3.1M264.2 137.8l-.2-.7 7.6 4.5M270.3 133.5l-6.3 3.6M270.5 134.8v1.6M273.6 125l-.5 .3M274.3 137l-3.8-2.2-1.5 .8 4.6 2.6M272.9 142h.1M46.6 174.2h.1M50.8 176.4l3.7 .2M69.7 172.7h.1"/>
<path d="M76.8 171.6h.1M78.4 171.6h.9v.9l1.2 .7h.8l-1.9 3.3M79.4 176.5l-24.9 .1M185.7 176.4h2.1M187.7 174.2h11M187.7 175.2h.1M187.8 174v2.6M189.5 176.4h7.4v.2h-7.4zM190.6 173.9v.3M191.9 176.6l.1 .1M192 176.7a1.24 1.24 0 0 0 1.1 .6M193.1 177.4h.2"/>
<path d="M194.5 176.6l-.5 .6-.7 .1M195.8 173.8v.4M195.9 173.8v.4M196.7 168.2v-3.9v9.3M198.6 175.2h.1M198.7 173.2l-.1 3.4M198.7 168.3v4.4M68.7 211.1h.1M68.7 211.1l-.6 .3M69.2 211.1h.1M74 211.1h.5M123 211.1l.6 .3"/>
<path d="M123 211.1h.1M68.1 228.1h.1M68.1 228.1l.7 .4M68.8 228.5h.1M117.2 228.5h.5M122.5 228.5h.1"/>
</g>
<!-- layer: Linee di vista in sezione(ISO) -->
<g fill="none" stroke="#004000" stroke-width=".25">
<path d="M38.4 140.8h3.6M40.2 140.8l.5 2.5h-1zM40.2 140.8v5.4M42.7 140.8h.7M44.1 140.8h3.7M48.4 140.8h.7M49.8 140.8h3.7M54.1 140.8h.8M55.5 140.8h3.7M59.8 140.8h.8M61.2 140.8h3.8M65.5 140.8h.8"/>
<path d="M66.9 140.8h3.8M71.3 140.8h.7M72.6 140.8h3.8M77 140.8h.8M78.4 140.8h3.7M82.7 140.8h.8M84.1 140.8h3.7M88.5 140.8h.7M89.9 140.8h3.6M94.2 140.8h.7M95.6 140.8h3.7M99.9 140.8h.7"/>
<path d="M101.3 140.8h3.7M105.6 140.8h.8M107 140.8h3.7M111.3 140.8h.8M112.7 140.8h3.8M117.1 140.8h.7M118.4 140.8h3.8M122.8 140.8h.8M124.1 140.8h3.8M128.5 140.8h.8M129.9 140.8h3.7M134.2 140.8h.8"/>
<path d="M135.6 140.8h3.7M140 140.8h.7M141.4 140.8h3.6M145.7 140.8h.7M147.1 140.8h3.6M151.4 140.8h.7M152.8 140.8h3.7M154.6 140.8l.5 2.5h-1zM154.6 140.8v5.4"/>
</g>
<path d="M38.4 140.8h3.6M152.8 140.8h3.7" fill="none" stroke="#004000" stroke-width=".51"/>
<g fill="#004000" stroke="#004000" stroke-width=".25">
<path d="M40.2 140.8l.5 2.5z"/>
<path d="M40.2 140.8l.5 2.5h-1z"/>
<path d="M154.6 140.8l.5 2.5z"/>
<path d="M154.6 140.8l.5 2.5h-1z"/>
</g>
<!-- layer: Simboli(ISO) -->
<path d="M220 176.1v-4.3h165.1v4.3M220 176.1h165.1v4.5M220 176.1v26.4h165.1v-21.9M228.5 176.1v26.4M237 176.1v26.4M365.1 176.1v26.4M220 180.6h165.1M220 185h165.1M220 189.3h165.1M220 193.7h165.1M220 198.1h165.1" fill="none" stroke="#000" stroke-width=".25"/>
<!-- layer: Bordo_0 -->
<g fill="none" stroke="#000" stroke-width=".51">
<path d="M10 10h400v277.1h-400zM70 6.6v3.4M140 6.6v3.4M210 0v10l-2.9-4.9h5.8l-2.9 4.9M280 6.6v3.4M350 6.6v3.4M6.5 74.3h3.5M410 74.3h3.4M0 148.5h10l-5-2.8v5.7l5-2.9M410 148.5l5 2.9v-5.7l-5 2.8h10M6.5 222.8h3.5M410 222.8h3.4"/>
<path d="M70 287.1v3.4M140 287.1v3.4M210 287.1l2.9 4.9h-5.8l2.9-4.9v9.9M280 287.1v3.4M350 287.1v3.4"/>
</g>
<!-- layer: Geometria schizzo(ISO) -->
<path d="M220 202.5h165.2v12h-165.2zM220 207h165.2M253 202.5v12M286 202.5v12M319 202.5v12M352 202.5v12" fill="none" stroke="#000" stroke-width=".25"/>
<!-- layer: AM_0 -->
<g fill="none" stroke="#000" stroke-width=".32">
<path d="M319 214.5v15.6M338.6 218.9a2.32 2.32 0 0 0-2.3 2.3 2.32 2.32 0 0 0 2.3 2.3M338.6 218.9h1.6l-.6 2.3h-1.7v.7h1.5l-.4 1.5h-.4M340.9 218.9h1.6l.5 2.3h-2.6zM344.8 218.9a2.32 2.32 0 0 1 2.3 2.3 2.32 2.32 0 0 1-2.3 2.3M344.8 218.9h-1.5l.6 2.3h1.7v.7h-1.6l.4 1.5h.4M272.7 220.1l10.5-2v9l-10.5-2zM340.2 221.9h3l.5 1.5h-3.9z"/>
<circle cx="293.2" cy="222.6" r="4.5"/>
<circle cx="293.2" cy="222.6" r="2.51"/>
</g>
<!-- layer: AM_7 -->
<g fill="none" stroke="#000" stroke-width=".23">
<path d="M293.2 217.1v.6M293.2 217.9v.2M293.2 218.4v1.1M293.2 219.7v.2M271.7 222.6h.7M272.6 222.6h.3M273.2 222.6h1.2M274.7 222.6h.3M275.3 222.6h1.2M276.8 222.6h.3M277.3 222.6h1.3M278.9 222.6h.2"/>
<path d="M279.4 222.6h1.3M281 222.6h.2M281.5 222.6h1.3M283.1 222.6h.2M283.6 222.6h.6M287.7 222.6h.6M288.5 222.6h.2M289 222.6h1.1M290.4 222.6h.2M290.8 222.6h1.2M292.2 222.6h.2M292.7 222.6h1.1"/>
<path d="M293.2 220.2v1.1M293.2 221.5v.3M293.2 222v1.1M293.2 223.4v.2M293.2 223.8v1.2M293.2 225.2v.3M293.2 225.7v1.1M293.2 227.1v.2M293.2 227.5v.6M294 222.6h.3M294.5 222.6h1.2M295.8 222.6h.3"/>
<path d="M296.4 222.6h1.1M297.7 222.6h.2M298.1 222.6h.6"/>
</g>
<!-- layer: AM_0 -->
<g fill="none" stroke="#000" stroke-width=".23">
<path d="M390.1 10v220.1M395.1 10v220.1M400 10v220.1M405 10v220.1M269.6 214.5v29.4M331.5 214.5v29.4M352 214.5v15.6M385.2 214.5h-165.2v72.6h190v-277.1h-24.8v233.9M220 236.7h165.2M269.6 230.1h140.4M385.2 224.6h24.8M220 243.9h190"/>
<path d="M292 243.9v43.2M293.6 256h112.9M292 268.8h118M293.6 265.2h112.9M356.2 268.8v18.3M358.8 283.6h48.3"/>
</g>
<g fill="none" stroke="#001f7f" stroke-width=".23">
<path d="M295.1 275.3h1.6l-.3 1.8h-1.5zM295.3 273h1.6l-.2 1.8h-1.6zM295.4 275.8h.8l-.1 .9h-.8zM295.7 270.7h1.5l-.2 1.8h-1.6zM295.7 273.4h.8l-.1 1h-.9zM296 271.1h.8l-.1 1h-.9zM297.8 270.7h1.5l-1.6 12.6h-1.5zM299.8 270.7h1.6l-1.6 12.6h-1.5zM301.9 270.7h1.6l-1.6 12.6h-1.5zM303.5 275.3h1.6l-.2 1.8h-1.6zM303.8 275.8h.8l-.1 .9h-.8zM303.8 273h1.5l-.2 1.8h-1.6z"/>
<path d="M304 273.4h.9l-.1 1h-.8zM304 270.7h1.6l-.2 1.8h-1.6zM304.4 271.1h.8l-.1 1h-.9z"/>
</g>
<!-- layer: Tratteggio -->
<g fill="none" stroke="#1e1e47" stroke-width=".23">
<path d="M55.7 38.7l1.4 1.5M60.1 38.7l1.6 1.5M64.6 38.7l1.6 1.5M69.2 38.7l1.5 1.5M73.7 38.7l1.4 1.5M78.1 38.7l1.5 1.5M82.6 38.7l1.5 1.5M87.1 38.7l1.5 1.5M91.6 38.7l1.5 1.5M96.1 38.7l1.5 1.5M100.6 38.7l1.4 1.5M105.1 38.7l1.5 1.5"/>
<path d="M109.5 38.7l1.6 1.5M114 38.7l1.6 1.5M118.6 38.7l1.4 1.5M123 38.7l1.5 1.5M127.5 38.7l1.5 1.5M132 38.7l1.5 1.5M136.5 38.7l2.1 2.1M53.1 40.6l.6 .6M54.1 53.3l-1 1M57.1 54.7l-1.4 1.5M61.7 54.7l-1.6 1.5M66.2 54.7l-1.6 1.5"/>
<path d="M70.7 54.7l-1.5 1.5M75.1 54.7l-1.4 1.5M79.6 54.7l-1.5 1.5M84.1 54.7l-1.5 1.5M88.6 54.7l-1.5 1.5M93.1 54.7l-1.5 1.5M97.6 54.7l-1.5 1.5M102 54.7l-1.4 1.5M106.6 54.7l-1.5 1.5M111.1 54.7l-1.6 1.5M111.2 40.4h.1M115.6 54.7l-1.6 1.5"/>
<path d="M120 54.7l-1.4 1.5M124.5 54.7l-1.5 1.5M129 54.7l-1.5 1.5M133.5 54.7l-1.5 1.5M136 52.2l-.7 .7M138.6 54.1l-2.1 2.1"/>
</g>
<!-- layer: Quote(ISO) -->
<g fill="none" stroke="#000" stroke-width=".25">
<path d="M78.7 36.2h1.1l-.6 2.5zM79.2 31.8v13.4M31 41.2h21.6M31 50.9h21.6M32.5 48.4h1l-.5 2.5zM33 41.2l.5 2.5h-1zM33 41.2v9.7M79.2 40.2l.6 2.5h-1.1zM90.5 52.2h4.9M90.5 54.7h5.4M92 49.7h1l-.5 2.5zM92.5 54.7l.5 2.5h-1z"/>
<path d="M92.5 47.2v15.8M135.4 40.2h24M135.6 54.7h23.8M156.9 52.2h1l-.5 2.5zM157.4 40.2l.5 2.5h-1zM157.4 40.2v14.5M28.6 96.9h66.8M30.5 96.9l.6 2.5h-1zM30.5 96.9v80.5M45.3 83.9l2.6-.5v1zM45.3 83.9h101.1M45.3 82v24"/>
<path d="M143.8 83.4l2.6 .5-2.6 .5zM146.4 82v24M184.2 83.9l2.5-.5v1zM184.2 83.9h17.5M184.2 82v23.5M199.2 83.4l2.5 .5-2.5 .5zM201.7 82v24M173.4 112.6h15.6M175.5 112.6l.5 2.5h-1.1zM175.5 112.6v51.4M28.6 177.4h31.7M30.1 174.9h1l-.6 2.5z"/>
<path d="M173.4 164h15.6M174.9 161.5h1.1l-.5 2.5zM59.8 199.9l2.5-.5v1zM59.8 199.9h72.1M59.8 197.9v25.2M129.4 199.4l2.5 .5-2.5 .5zM131.9 197.9v25.2M34.8 213.7h22.4M36.8 213.7l.5 2.6h-1zM36.8 213.7v12M34.8 225.7h22.4M36.3 223.3h1l-.5 2.4z"/>
</g>
<g fill="#000" stroke="#000" stroke-width=".25">
<path d="M78.7 36.2l.5 2.5zM78.7 36.2h1.1l-.6 2.5zM32.5 48.4l.5 2.5zM32.5 48.4h1l-.5 2.5zM33 41.2l.5 2.5zM33 41.2l.5 2.5h-1zM79.2 40.2l.6 2.5zM79.2 40.2l.6 2.5h-1.1zM92 49.7l.5 2.5zM92 49.7h1l-.5 2.5zM92.5 54.7l.5 2.5zM92.5 54.7l.5 2.5h-1z"/>
<path d="M156.9 52.2l.5 2.5zM156.9 52.2h1l-.5 2.5zM157.4 40.2l.5 2.5zM157.4 40.2l.5 2.5h-1zM30.5 96.9l.6 2.5zM30.5 96.9l.6 2.5h-1zM45.3 83.9l2.6-.5zM45.3 83.9l2.6-.5v1zM143.8 84.4l2.6-.5zM143.8 83.4l2.6 .5-2.6 .5zM184.2 83.9l2.5-.5zM184.2 83.9l2.5-.5v1z"/>
<path d="M199.2 84.4l2.5-.5zM199.2 83.4l2.5 .5-2.5 .5zM175.5 112.6l.5 2.5zM175.5 112.6l.5 2.5h-1.1zM30.1 174.9l.4 2.5zM30.1 174.9h1l-.6 2.5zM174.9 161.5l.6 2.5zM174.9 161.5h1.1l-.5 2.5zM59.8 199.9l2.5-.5zM59.8 199.9l2.5-.5v1zM36.8 213.7l.5 2.6zM36.8 213.7l.5 2.6h-1z"/>
<path d="M129.4 200.4l2.5-.5zM129.4 199.4l2.5 .5-2.5 .5zM36.3 223.3l.5 2.4zM36.3 223.3h1l-.5 2.4z"/>
</g>
<text font-size="8.2" x="361.4" y="281.9">R-04358-00</text>
<g font-size="7.2" fill="#004000">
<text x="38" y="154.5">A</text>
<text x="152.5" y="154.5">A</text>
</g>
<text font-size="5.8" x="307.3" y="275.1">ITALTRONIC</text>
<text font-size="5" x="83.4" y="27.9">A-A ( 1 : 1 )</text>
<g font-size="4.4">
<text x="288.4" y="234.9">14/02/2013</text>
<text x="242.4" y="242.2">Rigato N.</text>
<text x="286.6" y="242.2">Dalla Montà D.</text>
<text x="305.6" y="254.4">Contenitore completo Railbox Compact 17.5 mm</text>
</g>
<g font-size="4.3">
<text x="33.8" y="9.6">6</text>
<text x="103.8" y="9.6">5</text>
<text x="173.8" y="9.6">4</text>
<text x="243.8" y="9.6">3</text>
<text x="313.8" y="9.6">2</text>
<text x="383.8" y="9.6">1</text>
<text x="6.5" y="38.7">D</text>
<text x="410.4" y="38.7">D</text>
<text x="6.5" y="113">C</text>
<text x="410.4" y="113">C</text>
<text x="6.7" y="187.2">B</text>
<text x="410.5" y="187.2">B</text>
<text x="6.7" y="261.4">A</text>
<text x="311" y="262.8">17.5 mm complete enclosure Railbox Compact</text>
<text x="410.5" y="261.4">A</text>
<text x="33.8" y="290.5">6</text>
<text x="103.8" y="290.5">5</text>
<text x="173.8" y="290.5">4</text>
<text x="243.8" y="290.5">3</text>
<text x="313.8" y="290.5">2</text>
<text x="383.8" y="290.5">1</text>
</g>
<text font-size="3.7" x="343.2" y="274.7">S.R.L.</text>
<g font-size="3.5">
<text x="77.2" y="37.5" transform="rotate(-90 77.2 37.5)">1,5</text>
<text x="31" y="48.5" transform="rotate(-90 31 48.5)">9,7</text>
<text x="155.4" y="50.8" transform="rotate(-90 155.4 50.8)">14,5</text>
<text x="90.5" y="62.2" transform="rotate(-90 90.5 62.2)">2,5</text>
<text x="93" y="82.3">101</text>
<text x="189.5" y="81.9">17,5</text>
<text x="28.6" y="140.6" transform="rotate(-90 28.6 140.6)">80,5</text>
<text x="173.4" y="141.7" transform="rotate(-90 173.4 141.7)">51,4</text>
<text x="93.9" y="198.4">72</text>
<text x="228.5" y="205.7">Da 0,5 a 3</text>
<text x="258.1" y="206">Oltre 3 fino a 6</text>
<text x="290.1" y="206">Oltre 6 fino a 30</text>
<text x="321.1" y="206">Oltre 30 fino a 120</text>
<text x="361.3" y="206">Oltre 120</text>
<text x="232.6" y="211.8">± 0,1</text>
<text x="265.6" y="211.8">± 0,1</text>
<text x="298.6" y="211.8">± 0,2</text>
<text x="331.7" y="211.8">± 0,3</text>
<text x="364.6" y="211.8">± 0,5</text>
<text x="35.3" y="221.7" transform="rotate(-90 35.3 221.7)">12</text>
<text x="225.2" y="218.8">RESERVED PROPERTY</text>
<text x="321.5" y="225.3">1 / 1</text>
<text x="355.5" y="224">UNI EN 22768/1</text>
<text x="360.1" y="227.9">Media (m)</text>
</g>
<g font-size="3.5" fill="#00f">
<text x="386.7" y="228.6">5</text>
<text x="391.6" y="228.6">4</text>
<text x="396.6" y="228.6">3</text>
<text x="401.6" y="228.6">2</text>
<text x="406.5" y="228.6">1</text>
</g>
<text font-size="3.5" fill="#260099" x="314.8" y="285.2">www.italtronic.com</text>
<g font-size="2.8">
<text x="221.6" y="179.4">RIF.</text>
<text x="229.5" y="179.4">Q.TY</text>
<text x="289.2" y="175">COMPONENTS LIST</text>
<text x="291.5" y="179.4">DESCRIPTION</text>
<text x="371.1" y="179.4">CODE</text>
<text x="223.5" y="183.8">1</text>
<text x="232" y="183.8">1</text>
<text x="237.9" y="183.8">BASE RAILBOX COMPACT</text>
<text x="369.8" y="183.8">R-04170</text>
<text x="223.5" y="188.1">3</text>
<text x="232" y="188.1">1</text>
<text x="237.9" y="188.1">MOLLA - SPRING</text>
<text x="366.8" y="188.1">P10000000M</text>
<text x="223.5" y="192.5">4</text>
<text x="223.5" y="196.9">6</text>
<text x="232" y="192.5">1</text>
<text x="232" y="196.9">1</text>
<text x="237.9" y="192.5">COPERCHIO RAILBOX COMPACT 5 mm - COVER RAILBOX COMPACT 5 mm</text>
<text x="237.9" y="196.9">SPORTELLO FRONTALE TRASPARENTE 12mm - 12mm FRONT HINGED TRANSPARENT</text>
<text x="369.8" y="192.5">R-04174</text>
<text x="369.8" y="196.9">R-00165</text>
<text x="223.5" y="201.3">7</text>
<text x="232" y="201.3">1</text>
<text x="237.9" y="201.3">AGGANCIO RAILBOX - HOOK RAILBOX</text>
<text x="369.8" y="201.3">R-00249</text>
<text x="302.4" y="221.2">Dimension</text>
<text x="305.6" y="224.9">in mm</text>
<text x="270.4" y="234.6">Date:</text>
<text x="332.3" y="234.6">Replace nr.</text>
<text x="390.5" y="239.3">description</text>
<text x="391.6" y="236.1">Revision</text>
<text x="221" y="241">Drawed:</text>
<text x="270.6" y="241">Checked:</text>
<text x="332.5" y="241">Scale:</text>
<text x="293.8" y="247.8">Denomination:</text>
<text x="357.5" y="271.6">Drawing nr.</text>
<text x="313.4" y="278.2">VIA AUSTRIA 25/D 35127</text>
<text x="319.4" y="281.3">PADOVA - ITALY</text>
</g>
<g font-size="2.3">
<text x="223.8" y="225.7">reproduced or comunicated to 3d parties,</text>
<text x="229" y="222.9">The present drawing cannot be</text>
<text x="223.2" y="228.6">even partially, without the authorization of</text>
<text x="225.2" y="231.4">ITALTRONIC Srl. Italtronic reserves to</text>
<text x="223.3" y="234.2">protect its own rights according to the law.</text>
</g>
<g font-size="2.1">
<text x="319.7" y="217.3">SHEET NR.</text>
<text x="334.8" y="217.2">DRAWING BY</text>
<text x="356.4" y="218.9">GENERAL TOLERANCE</text>
<text x="332.4" y="226.6">Manual modification</text>
<text x="335" y="229.2">are not allowed</text>
</g>
</svg>
